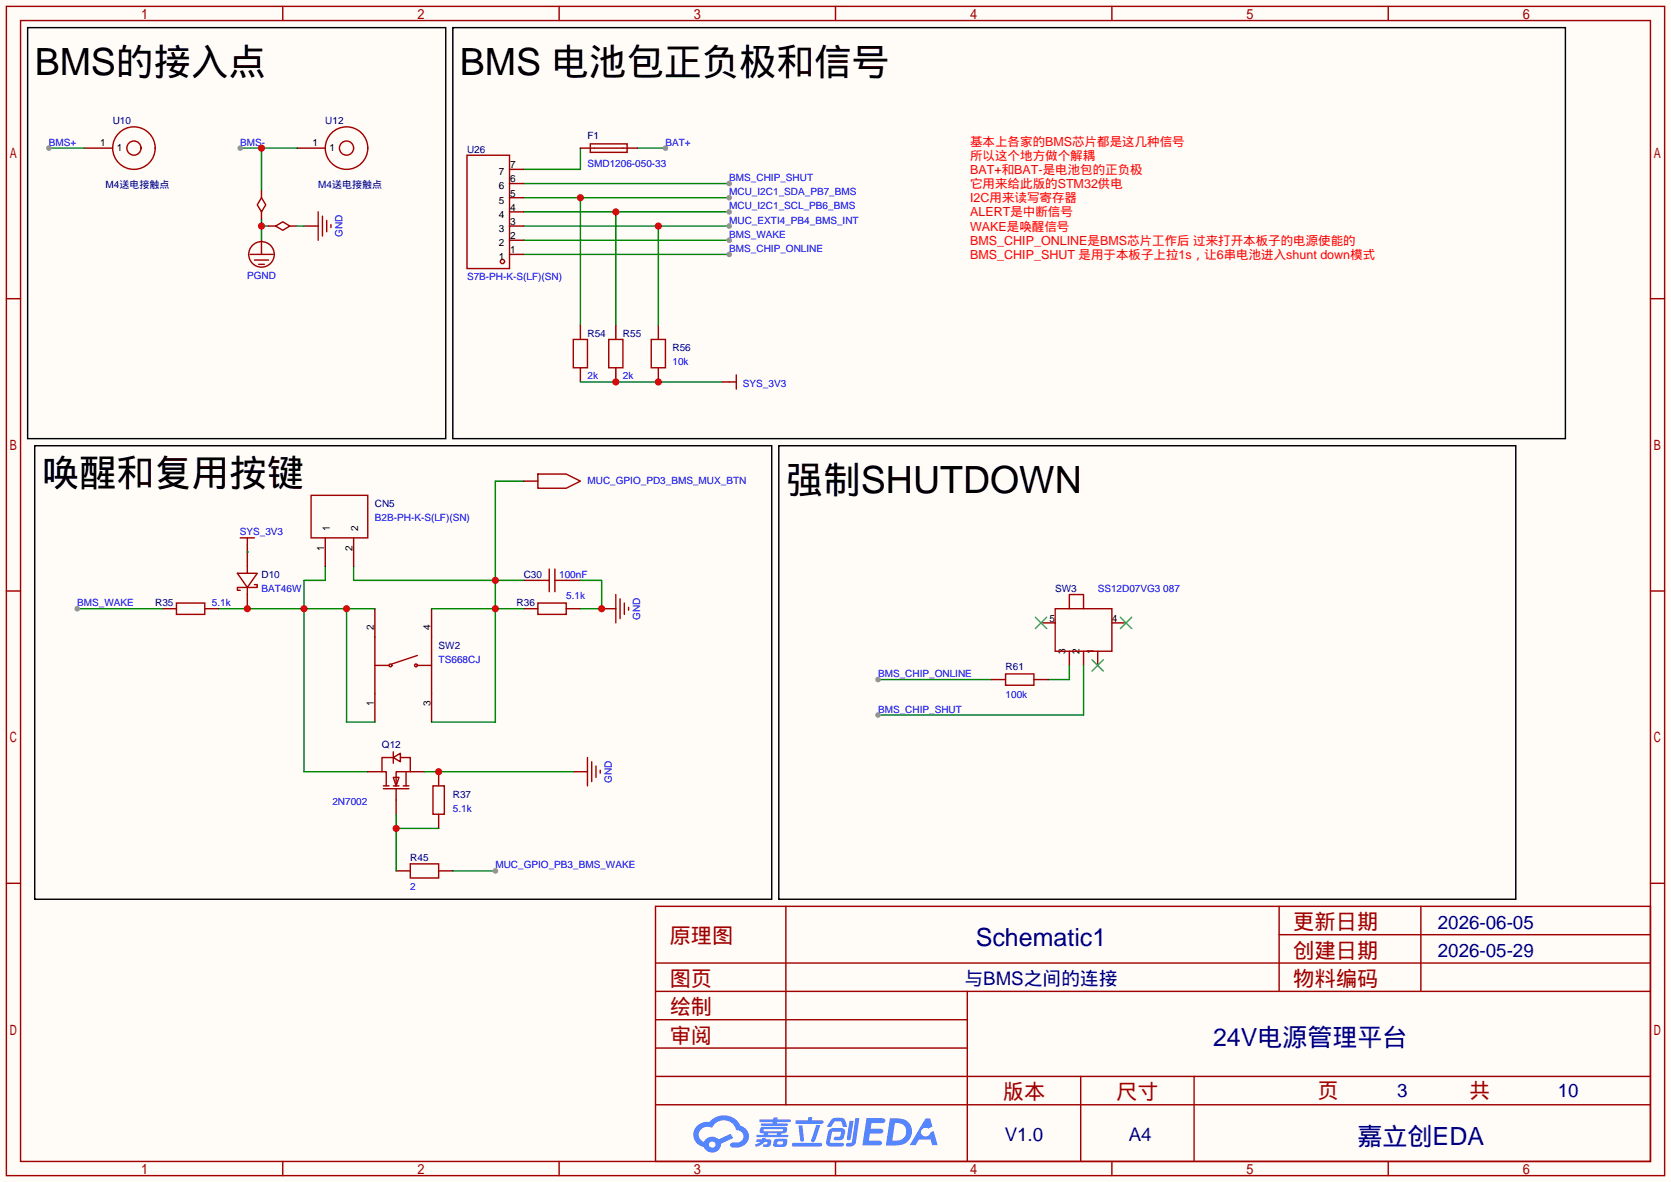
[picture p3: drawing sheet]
<svg xmlns="http://www.w3.org/2000/svg" width="299mm" height="212mm" viewBox="0 0 299 212" stroke-linecap="round" stroke-linejoin="round" font-family="sans-serif">
<path d="M0 0h299.5v211.8h-299.5z" fill="#fffcf7"/>
<g fill="none" stroke="#a10000" stroke-width=".25">
<path d="M1.1 1.1h297.2v209.6h-297.2zM3.7 3.7h292.1v204.5h-292.1zM50.7 1.1v2.6M100.2 1.1v2.6M149.7 1.1v2.6M199.3 1.1v2.6M248.8 1.1v2.6M1.1 53.5h2.6M295.8 53.5h2.5M1.1 105.9h2.6M295.8 105.9h2.5M1.1 158.3h2.6"/>
<path d="M295.8 158.3h2.5M117.5 162.4h178.3v45.8h-178.3zM117.5 177.7h178.3M117.5 172.6h178.3M140.8 162.4v35.6M173.4 177.7v30.5M229.2 162.4v15.3M229.2 167.5h66.6M254.6 162.4v15.3M117.5 182.8h55.9M117.5 198h178.3M117.5 192.9h178.3"/>
<path d="M117.5 187.8h55.9M193.7 192.9v15.3M214 192.9v15.3M50.7 208.2v2.5M100.2 208.2v2.5M149.7 208.2v2.5M199.3 208.2v2.5M248.8 208.2v2.5"/>
</g>
<g fill="#5487ff">
<path d="M155.3 200.4h2.1a.97 .97 0 0 1 1.3 .4 .53 .53 0 0 1-.7 .5h-1.8l-.2 1h1.9a.43 .43 0 0 1 .4 .5 .43 .43 0 0 1-.5 .3h-1.9l-.2 1.3h1.7a.45 .45 0 0 1 .6 .2 .45 .45 0 0 1-.2 .6l-3.2 .1z"/>
<path d="M165.9 200.5h.8l.4 1.4-.7 .4a.82 .82 0 0 0-1.2 .1 .82 .82 0 0 0 .1 1.1 .82 .82 0 0 0 1.2 0l.2-.5 .6-.3 .7 2.5h-.9l-.3-1h-2.1l-.6 1h-1.1z"/>
<path d="M152.2 200.9h.8l-.5 3.2a.36 .36 0 0 1-.4 .3 .36 .36 0 0 1-.3-.4z"/>
<path d="M153.3 200.4h.7l-.6 4.3a1.13 1.13 0 0 1-1.8 .6l.2-.4 .7-.1 .2-.2z"/>
<path d="M149 200.7l.6-.4h1a.77 .77 0 0 1 .9 .6l.3 .9-.2 .2h-.5l-.4-1h-.9a1.3 1.3 0 0 0-.8 .9l-.6 .1-.2-.2z"/>
<path d="M148.6 202.5l.5-.3h1.7a.66 .66 0 0 1 .6 .9l-.1 .4a.81 .81 0 0 1-.9 .9h-.7a.32 .32 0 0 1-.3-.4 .32 .32 0 0 1 .4-.3h.7l.3-.9-1.7 .1-.3 1.9h2.1a.32 .32 0 0 1 .4 .4 .32 .32 0 0 1-.4 .3l-2.3-.1-.5-.3v-.5z"/>
<path d="M142 204.8h5a.33 .33 0 0 1 .3 .4 .33 .33 0 0 1-.3 .3h-4.9l-.2-.2z"/>
<path d="M146.3 201.6h.7l-1 2.9a.36 .36 0 0 1-.4 .2 .36 .36 0 0 1-.3-.3z"/>
<path d="M143.1 201.7h.7l.3 2.6a.34 .34 0 0 1-.3 .3 .34 .34 0 0 1-.4-.2z"/>
<path d="M142.6 200.8h2.2l.1-.4 .1-.2h.6l-.1 .6h1.8a.32 .32 0 0 1 .3 .3 .32 .32 0 0 1-.4 .3h-4.5l-.1-.1z"/>
<path d="M135.6 204.2h.9l.1-.2 .7-.1-.1 .3h.9a.82 .82 0 0 1-.6 1.3h-.7v-.4l.7-.1v-.3h-.5l-.5 .4-1 .4-.2-.4 1-.4h-.8z"/>
<path d="M136.1 200.6h2.5v-.3h.8l-.1 .3h2.2l.2 .3-.2 .2h-2.3v.3h1.8l.2 .2-.2 .2h-4.5l-.2-.2 .1-.2h2l.1-.3h-2.3l-.1-.2z"/>
<path d="M159.5 200.4l-.7 4.9h1.6a2.47 2.47 0 0 0 2.9-1.7 2.47 2.47 0 0 0-1.4-3zM160.4 201.3a1.61 1.61 0 0 1 2 1.4 1.61 1.61 0 0 1-1.8 1.7h-.7z"/>
<path d="M136.3 202.2a.55 .55 0 0 0-.2 .7 .55 .55 0 0 0 .7 .2l.1 .3h-1.3v.4h5.5l.2-.2-.2-.2h-1.2l.2-.3a.7 .7 0 0 0 .8-.2 .7 .7 0 0 0 0-.9h-4.1zM136.9 202.4h3.3l.2 .1-.2 .2h-3.2l-.2-.1zM137.6 203.1h1.7l-.2 .3h-1.4z"/>
<path d="M138.8 204.3a1.05 1.05 0 0 0-.1 1.2 2.91 2.91 0 0 0 2.2-.2 .98 .98 0 0 0 0-1.2h-1.6zM139.4 204.6l.8-.1 .1 .1v.3l-.2 .2h-.8z"/>
<path d="M125 201.7a2.23 2.23 0 0 0-.7 2.3 2.23 2.23 0 0 0 1.8 1.6 1.58 1.58 0 0 0 1.8 .9 1.58 1.58 0 0 0 1.3-1.5l2.2-1-.5-.8-2.1 1a1.65 1.65 0 0 0-2.6 .5 1.45 1.45 0 0 1-.8-2 1.45 1.45 0 0 1 2-.7l.2 .1a2.3 2.3 0 0 1 2.3-1.3 2.3 2.3 0 0 1 2.1 1.7 1.12 1.12 0 0 1 1.2 1.1 1.12 1.12 0 0 1-1.1 1.2h-.7a.45 .45 0 0 0-.6 .3 .45 .45 0 0 0 .5 .6 2.26 2.26 0 0 0 2.9-2.5 2.04 2.04 0 0 0-1.5-1.4 3.3 3.3 0 0 0-5.5-.7l-1.2 .1zM127.1 205.2a.57 .57 0 0 1 1.1 0 .57 .57 0 0 1-1.1 0z"/>
</g>
<g fill="none" stroke="#a10000" stroke-width=".25">
<circle cx="24" cy="26.5" r="1.27"/>
<circle cx="24" cy="26.5" r="3.8"/>
<circle cx="62.1" cy="26.5" r="1.27"/>
<circle cx="62.1" cy="26.5" r="3.8"/>
</g>
<path d="M15.1 26.5h5.1M53.2 26.5h5.1" fill="none" stroke="#870000" stroke-width=".25"/>
<path d="M8.8 26.5h6.3" fill="none" stroke="#008700" stroke-width=".25"/>
<circle cx="8.8" cy="26.5" r=".51" fill="#999"/>
<path d="M43.1 26.5h10.1M46.9 26.5v7.7" fill="none" stroke="#008700" stroke-width=".25"/>
<circle cx="46.9" cy="26.5" r=".63" fill="#c00"/>
<circle cx="43.1" cy="26.5" r=".51" fill="#999"/>
<path d="M46.9 39.2v3.9M46.9 40.5h1.2" fill="none" stroke="#008700" stroke-width=".25"/>
<circle cx="46.9" cy="40.5" r=".63" fill="#c00"/>
<path d="M5 5h74.9v73.6h-74.9zM81.2 5h199.3v73.6h-199.3zM6.2 79.9h132.1v81.3h-132.1zM139.6 79.9h132.1v81.3h-132.1z" fill="none" stroke="#000" stroke-width=".25"/>
<path d="M104 26.5v3.9h-10.1M114.2 26.5h5.1" fill="none" stroke="#008700" stroke-width=".25"/>
<circle cx="119.3" cy="26.5" r=".51" fill="#999"/>
<path d="M93.9 35.4h36.8M104 35.4v22.9" fill="none" stroke="#008700" stroke-width=".25"/>
<circle cx="104" cy="35.4" r=".63" fill="#c00"/>
<circle cx="130.7" cy="35.4" r=".51" fill="#999"/>
<path d="M116.7 60.8h2.6v5.1h-2.6z" fill="none" stroke="#a10000" stroke-width=".25"/>
<path d="M118 58.3v2.5M118 65.9v2.6" fill="none" stroke="#870000" stroke-width=".25"/>
<path d="M93.9 38h36.8M110.4 38v20.3" fill="none" stroke="#008700" stroke-width=".25"/>
<circle cx="110.4" cy="38" r=".63" fill="#c00"/>
<circle cx="130.7" cy="38" r=".51" fill="#999"/>
<path d="M93.9 40.5h36.8M118 40.5v17.8" fill="none" stroke="#008700" stroke-width=".25"/>
<circle cx="118" cy="40.5" r=".63" fill="#c00"/>
<circle cx="130.7" cy="40.5" r=".51" fill="#999"/>
<path d="M93.9 43.1h36.8" fill="none" stroke="#008700" stroke-width=".25"/>
<circle cx="130.7" cy="43.1" r=".51" fill="#999"/>
<path d="M93.9 45.6h36.8" fill="none" stroke="#008700" stroke-width=".25"/>
<circle cx="130.7" cy="45.6" r=".51" fill="#999"/>
<g fill="none" stroke="#a10000" stroke-width=".25">
<path d="M44.8 45.6h4.1M45.6 46.6h2.5M46.4 47.4h1M31.6 108.1h5.1v2h-5.1zM42.5 102.7h3.6l-1.8 2.6zM44.3 101.5v1.2M44.3 105.3v1.3M45.6 104.8h.5v.5h-3.6v.5h.6M67.2 119.3h2.5M67.2 114.2v10.1M74.8 117.5l-4.6 1.5M74.8 119.3h2.5"/>
<path d="M77.3 114.2v10.1M96.4 108.1h5.1v2h-5.1zM96.4 104h2M98.4 102v4M99.4 104h2.1M99.4 102v4M73.5 154.8h5.1v2.6h-5.1zM77.6 140.8h2v5.1h-2z"/>
<circle cx="46.9" cy="45.6" r="2.29"/>
<circle cx="70" cy="119.3" r=".25"/>
<circle cx="74.5" cy="119.3" r=".25"/>
</g>
<g fill="none" stroke="#870000" stroke-width=".25">
<path d="M46.9 43.1v2.5M44.3 98.9v2.6M29.1 109.1h2.5M36.7 109.1h2.5M44.3 106.6v2.5M67.2 109.1v5.1M77.3 109.1v5.1M93.9 104h2.5M93.9 109.1h2.5M101.5 104h2.5M101.5 109.1h2.5M67.2 124.3v5.1"/>
<path d="M77.3 124.3v5.1M78.6 138.3v2.5M71 156.1h2.5M78.6 156.1h2.6M78.6 145.9v2.6"/>
</g>
<path d="M39.2 109.1h28M58.3 101.5v2.5h-3.8v34.3h11.4M62.1 109.1v20.3h5.1" fill="none" stroke="#008700" stroke-width=".25"/>
<g fill="#c00">
<circle cx="54.5" cy="109.1" r=".63"/>
<circle cx="44.3" cy="109.1" r=".63"/>
<circle cx="62.1" cy="109.1" r=".63"/>
</g>
<path d="M93.9 86.2h-5.1v43.2h-11.5M63.4 101.5v2.5h30.5M77.3 109.1h16.6M104 104h3.8v5.1h-3.8" fill="none" stroke="#008700" stroke-width=".25"/>
<g fill="#c00">
<circle cx="88.8" cy="104" r=".63"/>
<circle cx="88.8" cy="109.1" r=".63"/>
</g>
<path d="M107.8 109.1h2.6M102.7 138.3h2.6" fill="none" stroke="#870000" stroke-width=".25"/>
<path d="M105.3 135.8v5M106 136.5v3.6M106.8 137.3v2M107.6 138v.6" fill="none" stroke="#a10000" stroke-width=".25"/>
<circle cx="107.8" cy="109.1" r=".63" fill="#c00"/>
<path d="M43.1 96.4h2.5M44.3 96.4v1.3M96.4 85h5.1l2.5 1.2-2.5 1.3h-5.1zM110.4 106.6v5M111.1 107.3v3.6M111.9 108.1v2M112.6 108.8v.5" fill="none" stroke="#a10000" stroke-width=".25"/>
<path d="M44.3 97.7v1.2M93.9 86.2h2.5" fill="none" stroke="#870000" stroke-width=".25"/>
<path d="M44.3 98.9h.1M13.8 109.1h15.3" fill="none" stroke="#008700" stroke-width=".25"/>
<circle cx="13.8" cy="109.1" r=".51" fill="#999"/>
<path d="M65.9 138.3h2.6M73.5 138.3h2.6M71 143.4v2.5" fill="none" stroke="#870000" stroke-width=".25"/>
<path d="M70.5 134.7v2.1M70.5 135.8h-2v2.5h.7v2.5M70.5 135.8l1.3-.8v1.5zM70.5 139.3h1l-.5 1.5zM71.8 135.8h1.7v2.5h-2.5v2.5M72.8 138.3v2.5M68.7 140.8h1M68.7 141.4h4.6M70.5 140.8h1M71 141.4v2M72.3 140.8h1" fill="none" stroke="#a10000" stroke-width=".25"/>
<path d="M76.1 138.3h26.6" fill="none" stroke="#008700" stroke-width=".25"/>
<circle cx="78.6" cy="138.3" r=".63" fill="#c00"/>
<path d="M71 148.5h7.6M71 145.9v10.2" fill="none" stroke="#008700" stroke-width=".25"/>
<circle cx="71" cy="148.5" r=".63" fill="#c00"/>
<path d="M81.2 156.1h7.6" fill="none" stroke="#008700" stroke-width=".25"/>
<circle cx="88.8" cy="156.1" r=".51" fill="#999"/>
<path d="M54.5 40.5h2.5M104 58.3v2.5M110.4 58.3v2.5M104 65.9v2.6M110.4 65.9v2.6" fill="none" stroke="#870000" stroke-width=".25"/>
<path d="M57 38v5.1M57.8 38.7v3.6M58.5 39.5v2M59.3 40.3v.5M102.7 60.8h2.6v5.1h-2.6zM109.1 60.8h2.5v5.1h-2.5z" fill="none" stroke="#a10000" stroke-width=".25"/>
<path d="M104 68.5h25.4" fill="none" stroke="#008700" stroke-width=".25"/>
<g fill="#c00">
<circle cx="110.4" cy="68.5" r=".63"/>
<circle cx="118" cy="68.5" r=".63"/>
</g>
<path d="M46.9 34.2v1.2M46.9 38v1.2M129.4 68.5h1.3M58.3 96.4v5.1M63.4 96.4v5.1" fill="none" stroke="#870000" stroke-width=".25"/>
<path d="M46.9 35.4l.7 1.3-.7 1.3-.8-1.3zM130.7 68.5h1.3M132 67.2v2.5M55.8 88.8h10.1v7.6h-10.1z" fill="none" stroke="#a10000" stroke-width=".25"/>
<path d="M93.9 32.9h36.8" fill="none" stroke="#008700" stroke-width=".25"/>
<circle cx="130.7" cy="32.9" r=".51" fill="#999"/>
<g fill="none" stroke="#870000" stroke-width=".25">
<path d="M91.3 38h2.6M91.3 35.4h2.6M91.3 32.9h2.6M91.3 30.4h2.6M48.1 40.5h1.3M51.9 40.5h1.3M91.3 40.5h2.6M91.3 45.6h2.6M91.3 43.1h2.6M186.6 111.6h2.5M191.6 116.7v2.6M194.2 116.7v2.6"/>
<path d="M196.7 116.7v2.6M199.3 111.6h2.5"/>
</g>
<g fill="none" stroke="#a10000" stroke-width=".25">
<path d="M83.7 27.8h7.6v20.3h-7.6zM49.4 40.5l1.3-.7 1.2 .7-1.2 .8zM189.1 109.1h10.2v7.6h-10.2zM191.6 109.1v-2.5h2.6v2.5"/>
<circle cx="90" cy="46.9" r=".38"/>
</g>
<path d="M53.2 40.5h1.3M194.2 119.3v8.8h-36.8" fill="none" stroke="#008700" stroke-width=".25"/>
<path d="M185.5 110.6l2.1 2M187.6 110.6l-2.1 2M195.7 118.2l2 2.1M197.7 118.2l-2 2.1M200.8 110.6l2 2M202.8 110.6l-2 2" fill="none" stroke="#3c3" stroke-width=".25"/>
<circle cx="157.4" cy="128.1" r=".51" fill="#999"/>
<path d="M157.4 121.8h20.3" fill="none" stroke="#008700" stroke-width=".25"/>
<circle cx="157.4" cy="121.8" r=".51" fill="#999"/>
<path d="M191.6 119.3v2.5h-3.8" fill="none" stroke="#008700" stroke-width=".25"/>
<path d="M104 26.5h2.6M111.6 26.5h2.6M177.7 121.8h2.5M185.3 121.8h2.5" fill="none" stroke="#870000" stroke-width=".25"/>
<path d="M105.8 25.8h6.6v1.5h-6.6zM106.6 26.5h5M180.2 120.8h5.1v2h-5.1z" fill="none" stroke="#a10000" stroke-width=".25"/>
<g font-size="6.7">
<text x="6.2" y="13.4">BMS的接入点</text>
<text x="82.4" y="13.4">BMS 电池包正负极和信号</text>
<text x="7.5" y="87.1">唤醒和复用按键</text>
<text x="140.8" y="88.3">强制SHUTDOWN</text>
</g>
<g font-size="4.5" fill="#000080">
<text x="174.9" y="169.6">Schematic1</text>
<text x="217.4" y="187.4">24V电源管理平台</text>
<text x="243.3" y="205.2">嘉立创EDA</text>
</g>
<g font-size="3.8" fill="#a00000">
<text x="231.8" y="166.5">更新日期</text>
<text x="120" y="169.1">原理图</text>
<text x="231.8" y="171.6">创建日期</text>
<text x="120" y="176.7">图页</text>
<text x="231.8" y="176.7">物料编码</text>
<text x="120" y="181.8">绘制</text>
<text x="120" y="186.9">审阅</text>
<text x="179.7" y="197">版本</text>
<text x="200" y="197">尺寸</text>
<text x="236.1" y="196.8">页</text>
<text x="263.3" y="196.8">共</text>
</g>
<g font-size="3.4" fill="#000080">
<text x="257.7" y="166.4">2026-06-05</text>
<text x="257.7" y="171.5">2026-05-29</text>
<text x="172.8" y="176.6">与BMS之间的连接</text>
<text x="250.4" y="196.7">3</text>
<text x="279.2" y="196.7">10</text>
<text x="180.1" y="204.5">V1.0</text>
<text x="202.3" y="204.5">A4</text>
</g>
<g font-size="2.2" fill="#f00">
<text x="173.9" y="26.1">基本上各家的BMS芯片都是这几种信号</text>
<text x="173.9" y="28.6">所以这个地方做个解耦</text>
<text x="173.9" y="31.2">BAT+和BAT-是电池包的正负极</text>
<text x="173.9" y="33.7">它用来给此版的STM32供电</text>
<text x="173.9" y="36.3">I2C用来读写寄存器</text>
<text x="173.9" y="38.8">ALERT是中断信号</text>
<text x="173.9" y="41.3">WAKE是唤醒信号</text>
<text x="173.9" y="43.9">BMS_CHIP_ONLINE是BMS芯片工作后 过来打开本板子的电源使能的</text>
<text x="173.9" y="46.4">BMS_CHIP_SHUT 是用于本板子上拉1s，让6串电池进入shunt down模式</text>
</g>
<g font-size="1.8" fill="#000080">
<text x="20.2" y="22.3">U10</text>
<text x="58.3" y="22.3">U12</text>
<text x="83.7" y="27.4">U26</text>
<text x="105.3" y="24.8">F1</text>
<text x="18.9" y="33.7">M4送电接触点</text>
<text x="57" y="33.7">M4送电接触点</text>
<text x="105.3" y="60.4">R54</text>
<text x="111.6" y="60.4">R55</text>
<text x="120.5" y="62.9">R56</text>
<text x="67.2" y="90.9">CN5</text>
<text x="46.9" y="103.6">D10</text>
<text x="93.9" y="103.6">C30</text>
<text x="189.1" y="106.1">SW3</text>
<text x="27.8" y="108.6">R35</text>
<text x="92.6" y="108.6">R36</text>
<text x="78.6" y="116.3">SW2</text>
<text x="180.2" y="120.1">R61</text>
<text x="68.5" y="134">Q12</text>
<text x="81.2" y="142.9">R37</text>
<text x="73.5" y="154.4">R45</text>
</g>
<g font-size="1.8" fill="#00f">
<text x="8.8" y="26.1">BMS+</text>
<text x="43.1" y="26.1">BMS-</text>
<text x="105.3" y="29.9">SMD1206-050-33</text>
<text x="119.3" y="26.1">BAT+</text>
<text x="130.7" y="35">MCU_I2C1_SDA_PB7_BMS</text>
<text x="130.7" y="32.4">BMS_CHIP_SHUT</text>
<text x="130.7" y="37.5">MCU_I2C1_SCL_PB6_BMS</text>
<text x="130.7" y="40.1">MUC_EXTI4_PB4_BMS_INT</text>
<text x="61.4" y="42.5" transform="rotate(-90 61.4 42.5)">GND</text>
<text x="130.7" y="42.6">BMS_WAKE</text>
<text x="130.7" y="45.1">BMS_CHIP_ONLINE</text>
<text x="44.3" y="50">PGND</text>
<text x="83.7" y="50.2">S7B-PH-K-S(LF)(SN)</text>
<text x="120.5" y="65.5">10k</text>
<text x="105.3" y="68">2k</text>
<text x="111.6" y="68">2k</text>
<text x="133.1" y="69.3">SYS_3V3</text>
<text x="105.3" y="86.8">MUC_GPIO_PD3_BMS_MUX_BTN</text>
<text x="43" y="95.9">SYS_3V3</text>
<text x="67.2" y="93.4">B2B-PH-K-S(LF)(SN)</text>
<text x="46.9" y="106.1">BAT46W</text>
<text x="100.2" y="103.6">100nF</text>
<text x="101.5" y="107.4">5.1k</text>
<text x="196.7" y="106.1">SS12D07VG3 087</text>
<text x="13.8" y="108.6">BMS_WAKE</text>
<text x="38" y="108.6">5.1k</text>
<text x="114.7" y="111.1" transform="rotate(-90 114.7 111.1)">GND</text>
<text x="78.6" y="118.8">TS668CJ</text>
<text x="157.4" y="121.3">BMS_CHIP_ONLINE</text>
<text x="180.2" y="125.2">100k</text>
<text x="157.4" y="127.7">BMS_CHIP_SHUT</text>
<text x="109.7" y="140.3" transform="rotate(-90 109.7 140.3)">GND</text>
<text x="59.6" y="144.2">2N7002</text>
<text x="81.2" y="145.5">5.1k</text>
<text x="88.8" y="155.6">MUC_GPIO_PB3_BMS_WAKE</text>
<text x="73.5" y="159.4">2</text>
</g>
<g font-size="1.8">
<text x="17.9" y="26.1">1</text>
<text x="21" y="27.1">1</text>
<text x="56" y="26.1">1</text>
<text x="59.1" y="27.1">1</text>
<text x="89.4" y="33.9">6</text>
<text x="89.4" y="31.4">7</text>
<text x="91.4" y="35.2">5</text>
<text x="91.4" y="32.7">6</text>
<text x="91.4" y="30.1">7</text>
<text x="89.4" y="41.6">3</text>
<text x="89.4" y="39">4</text>
<text x="89.4" y="36.5">5</text>
<text x="91.4" y="40.3">3</text>
<text x="91.4" y="37.8">4</text>
<text x="89.4" y="46.6">1</text>
<text x="89.4" y="44.1">2</text>
<text x="91.4" y="45.4">1</text>
<text x="91.4" y="42.8">2</text>
<text x="59.1" y="95.1" transform="rotate(-90 59.1 95.1)">1</text>
<text x="64.2" y="95.1" transform="rotate(-90 64.2 95.1)">2</text>
<text x="58.1" y="98.7" transform="rotate(-90 58.1 98.7)">1</text>
<text x="63.2" y="98.7" transform="rotate(-90 63.2 98.7)">2</text>
<text x="67" y="112.9" transform="rotate(-90 67 112.9)">2</text>
<text x="77.1" y="112.9" transform="rotate(-90 77.1 112.9)">4</text>
<text x="188.1" y="111.4">5</text>
<text x="199.3" y="111.4">4</text>
<text x="190.9" y="117.2" transform="rotate(-90 190.9 117.2)">3</text>
<text x="193.5" y="117.2" transform="rotate(-90 193.5 117.2)">2</text>
<text x="196" y="117.2" transform="rotate(-90 196 117.2)">1</text>
<text x="67" y="126.6" transform="rotate(-90 67 126.6)">1</text>
<text x="77.1" y="126.6" transform="rotate(-90 77.1 126.6)">3</text>
</g>
</svg>
